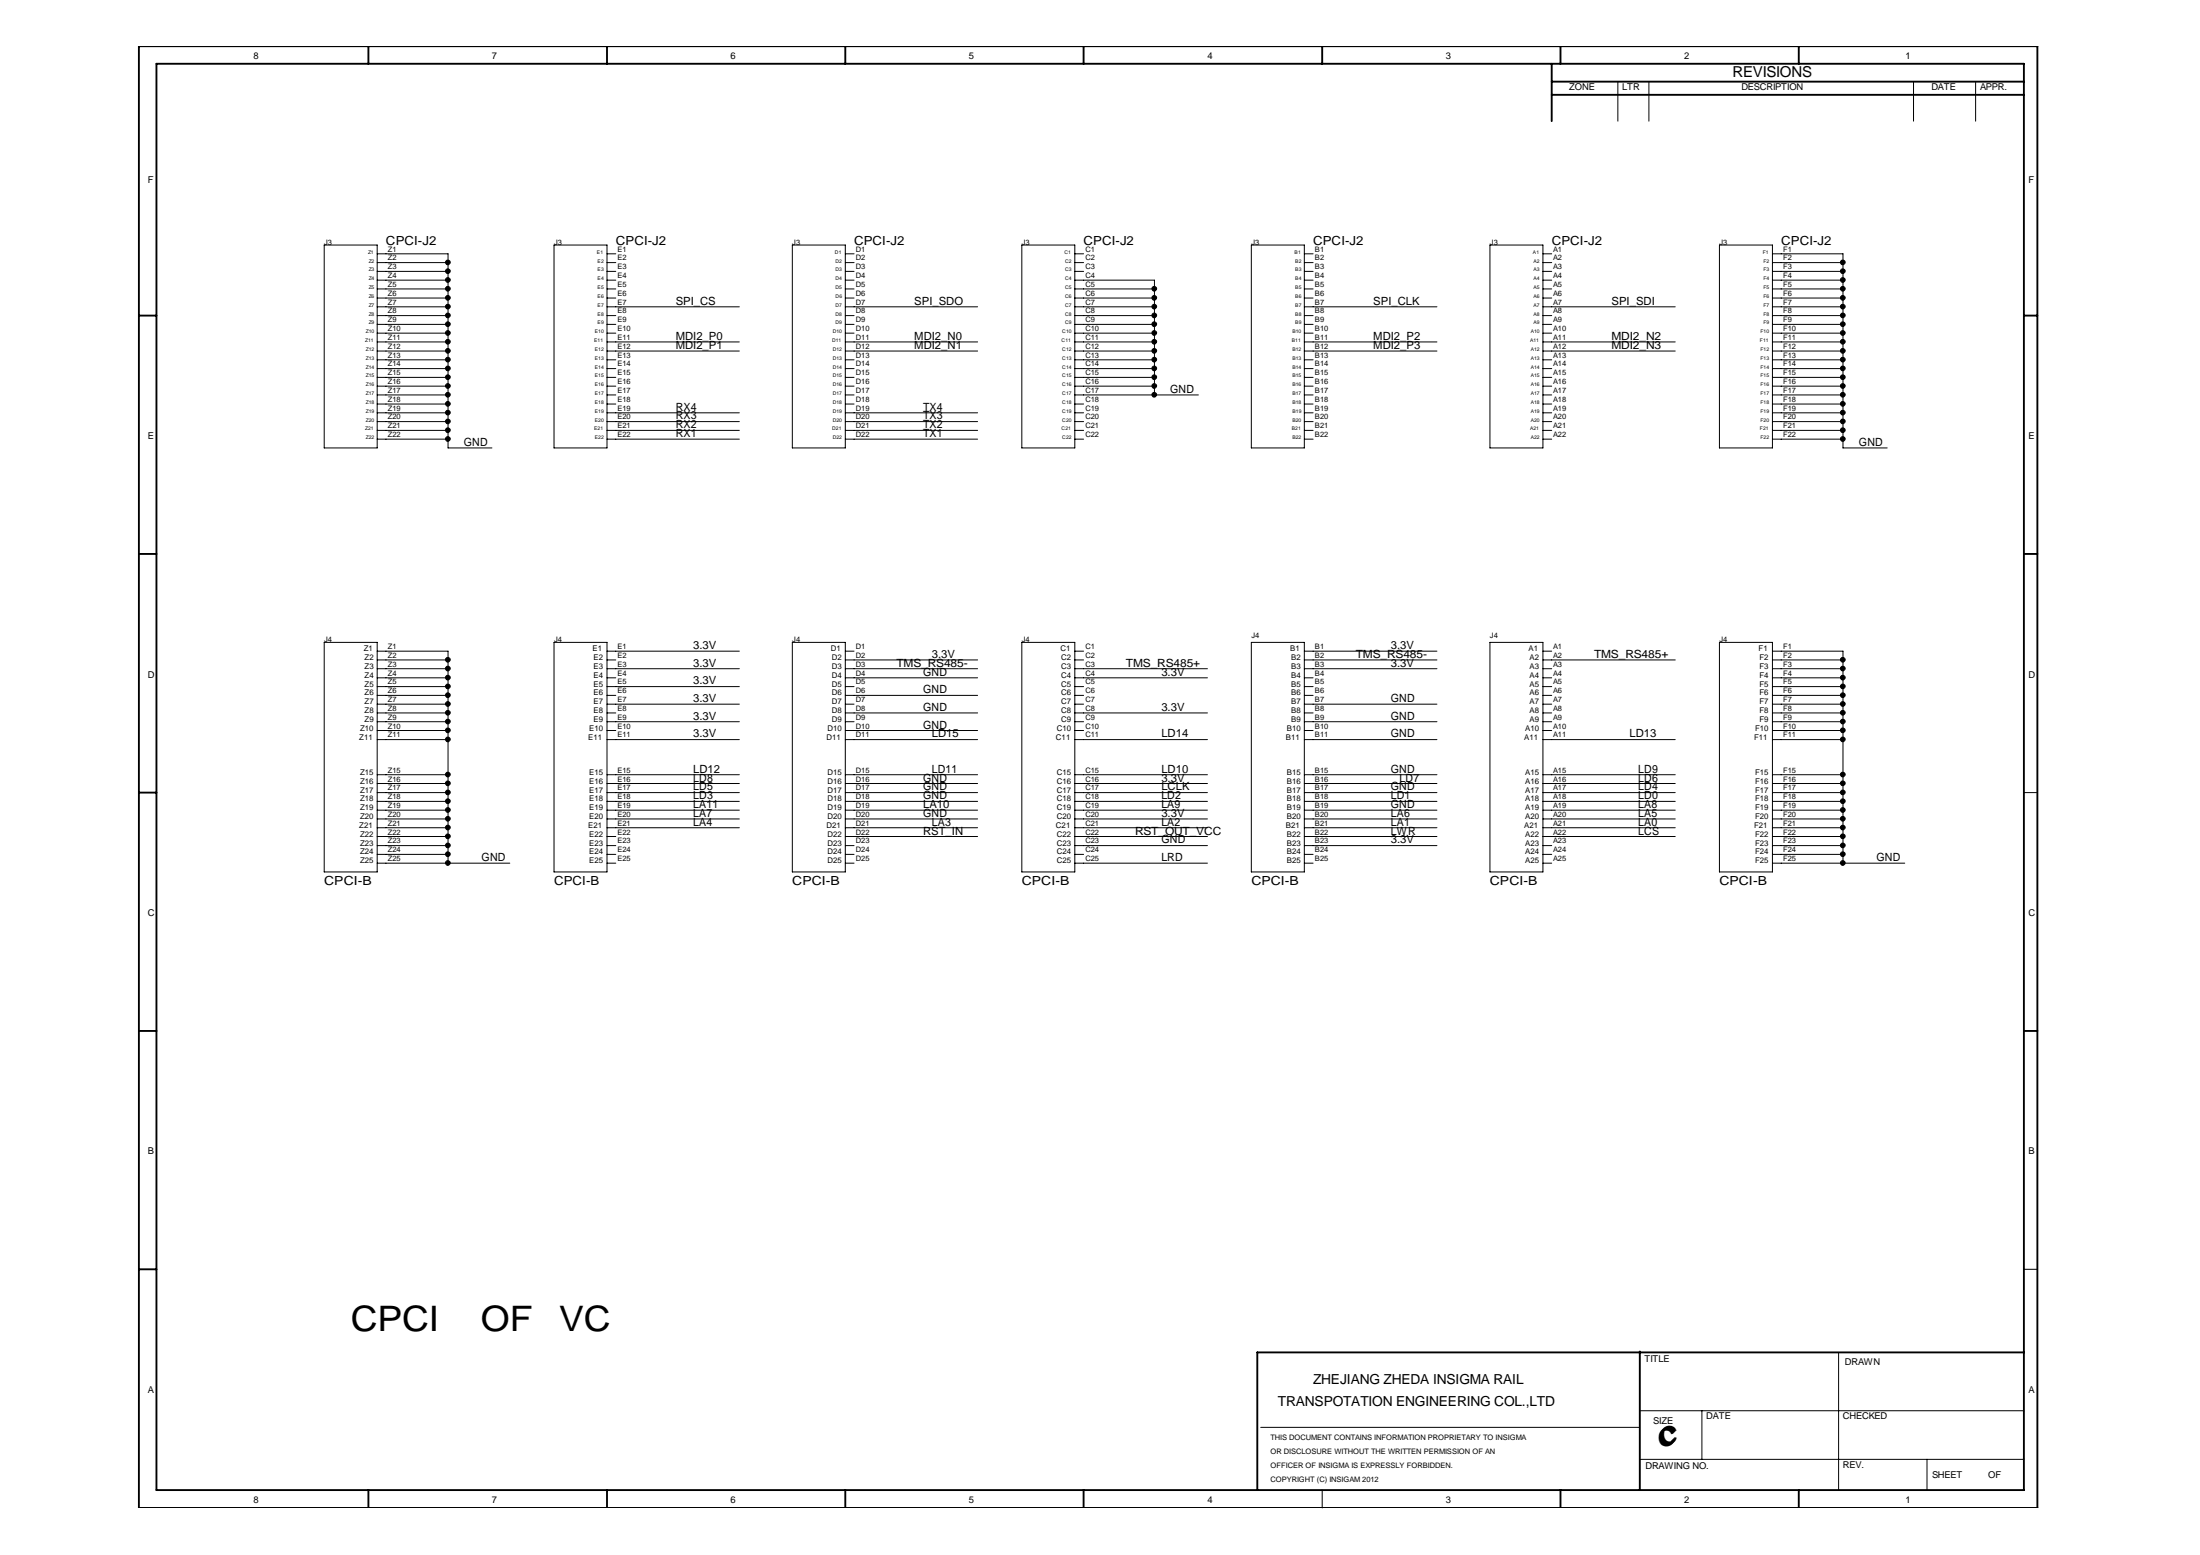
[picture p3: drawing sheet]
<svg xmlns="http://www.w3.org/2000/svg" width="297mm" height="210mm" viewBox="0 0 297 210" stroke-linecap="round" stroke-linejoin="round" font-family="sans-serif">
<g fill="none" stroke="#000" stroke-width=".25">
<path d="M18.8 6.2h256.3v197.4h-256.3zM21.1 8.6h252.2v192.5h-252.2zM49.7 6.2v2.4M82 6.2v2.4M114.1 6.2v2.4M146.3 6.2v2.4M178.5 6.2v2.4M209.5 11h63.8M209.5 8.6v7.8M209.5 12.8h63.8M210.7 6.2v2.4M242.9 6.2v2.4"/>
<path d="M18.8 42.6h2.3M273.3 42.6h1.8M18.8 74.8h2.3M273.3 74.8h1.8M18.8 107h2.3M18.8 139.2h2.3M273.3 139.2h1.8M18.8 171.3h2.3M221.4 182.4v18.7M273.3 182.6h-103.5v18.5M49.7 201.1v2.5M82 201.1v2.5"/>
<path d="M114.1 201.1v2.5M146.3 201.1v2.5M210.7 201.1v2.5M242.9 201.1v2.5"/>
</g>
<g fill="none" stroke="#000" stroke-width=".14">
<path d="M218.4 11v5.4M222.6 11v5.4M258.4 11v5.4M266.7 11v5.4M43.8 33.1h7.1v27.4h-7.1zM50.9 34.3h9.6v26.2h5.9M50.9 39h9.6M50.9 36.6h9.6M50.9 37.8h9.6M50.9 35.4h9.6M74.8 33.1h7.2v27.4h-7.2zM82 39h1.1"/>
<path d="M82 36.6h1.1M82 37.8h1.1M82 35.4h1.1M82 34.3h1.1M107 33.1h7.1v27.4h-7.1zM114.1 39h1.2M114.1 36.6h1.2M114.1 37.8h1.2M114.1 35.4h1.2M114.1 34.3h1.2M138 33.1h7.1v27.4h-7.1zM145.1 39h10.8"/>
<path d="M145.1 36.6h1.2M145.1 37.8h10.8v15.5M145.1 35.4h1.2M145.1 34.3h1.2M169 33.1h7.1v27.4h-7.1zM176.1 39h1.2M176.1 36.6h1.2M176.1 37.8h1.2M176.1 35.4h1.2M176.1 34.3h1.2M201.2 33.1h7.1v27.4h-7.1zM208.3 39h1.2"/>
<path d="M208.3 36.6h1.2M208.3 37.8h1.2M208.3 35.4h1.2M208.3 34.3h1.2M232.2 33.1h7.1v27.4h-7.1zM239.3 34.3h9.5v26.2h6M239.3 39h9.5M239.3 36.6h9.5M239.3 37.8h9.5M239.3 35.4h9.5M50.9 58.1h9.6M50.9 59.3h9.6"/>
<path d="M50.9 55.7h9.6M50.9 56.9h9.6M50.9 53.3h9.6M50.9 54.5h9.6M50.9 52.1h9.6M50.9 50.9h9.6M50.9 49.8h9.6M50.9 48.6h9.6M50.9 46.2h9.6M50.9 47.4h9.6M50.9 43.8h9.6M50.9 42.6h9.6"/>
<path d="M50.9 45h9.6M50.9 40.2h9.6M50.9 41.4h9.6M82 58.1h17.8M82 59.3h17.8M82 55.7h17.8M82 56.9h17.8M82 53.3h1.1M82 54.5h1.1M82 52.1h1.1M82 50.9h1.1M82 49.8h1.1"/>
<path d="M82 48.6h1.1M82 46.2h17.8M82 47.4h17.8M82 43.8h1.1M82 42.6h1.1M82 45h1.1M82 40.2h1.1M82 41.4h17.8M114.1 58.1h17.9M114.1 59.3h17.9M114.1 55.7h17.9M114.1 56.9h17.9"/>
<path d="M114.1 53.3h1.2M114.1 54.5h1.2M114.1 52.1h1.2M114.1 50.9h1.2M114.1 49.8h1.2M114.1 48.6h1.2M114.1 46.2h17.9M114.1 47.4h17.9M114.1 43.8h1.2M114.1 42.6h1.2M114.1 45h1.2M114.1 40.2h1.2"/>
<path d="M114.1 41.4h17.9M145.1 58.1h1.2M145.1 59.3h1.2M145.1 55.7h1.2M145.1 56.9h1.2M145.1 53.3h16.7M145.1 54.5h1.2M145.1 52.1h10.8M145.1 50.9h10.8M145.1 49.8h10.8M145.1 48.6h10.8M145.1 46.2h10.8"/>
<path d="M145.1 47.4h10.8M145.1 43.8h10.8M145.1 42.6h10.8M145.1 45h10.8M145.1 40.2h10.8M145.1 41.4h10.8M176.1 58.1h1.2M176.1 59.3h1.2M176.1 55.7h1.2M176.1 56.9h1.2M176.1 53.3h1.2M176.1 54.5h1.2"/>
<path d="M176.1 52.1h1.2M176.1 50.9h1.2M176.1 49.8h1.2M176.1 48.6h1.2M176.1 46.2h17.9M176.1 47.4h17.9M176.1 43.8h1.2M176.1 42.6h1.2M176.1 45h1.2M176.1 40.2h1.2M176.1 41.4h17.9M208.3 58.1h1.2"/>
<path d="M208.3 59.3h1.2M208.3 55.7h1.2M208.3 56.9h1.2M208.3 53.3h1.2M208.3 54.5h1.2M208.3 52.1h1.2M208.3 50.9h1.2M208.3 49.8h1.2M208.3 48.6h1.2M208.3 46.2h17.9M208.3 47.4h17.9M208.3 43.8h1.2"/>
<path d="M208.3 42.6h1.2M208.3 45h1.2M208.3 40.2h1.2M208.3 41.4h17.9M239.3 58.1h9.5M239.3 59.3h9.5M239.3 55.7h9.5M239.3 56.9h9.5M239.3 53.3h9.5M239.3 54.5h9.5M239.3 52.1h9.5M239.3 50.9h9.5"/>
<path d="M239.3 49.8h9.5M239.3 48.6h9.5M239.3 46.2h9.5M239.3 47.4h9.5M239.3 43.8h9.5M239.3 42.6h9.5M239.3 45h9.5M239.3 40.2h9.5M239.3 41.4h9.5M43.8 86.7h7.1v31h-7.1zM50.9 99.8h9.6M50.9 98.6h9.6"/>
<path d="M50.9 97.4h9.6M50.9 96.2h9.6M50.9 95.1h9.6M50.9 93.9h9.6M50.9 92.7h9.6M50.9 91.5h9.6M50.9 90.3h9.6M50.9 89.1h9.6M50.9 87.9h9.6v28.6M74.8 86.7h7.2v31h-7.2zM82 99.8h17.8M82 98.6h1.1"/>
<path d="M82 97.4h17.8M82 96.2h1.1M82 95.1h17.8M82 93.9h1.1M82 92.7h17.8M82 91.5h1.1M82 90.3h17.8M82 89.1h1.1M82 87.9h17.8M107 86.7h7.1v31h-7.1zM114.1 99.8h17.9M114.1 98.6h17.9"/>
<path d="M114.1 97.4h1.2M114.1 96.2h17.9M114.1 95.1h1.2M114.1 93.9h17.9M114.1 92.7h1.2M114.1 91.5h17.9M114.1 90.3h17.9M114.1 89.1h17.9M114.1 87.9h1.2M138 86.7h7.1v31h-7.1zM145.1 99.8h17.9M145.1 98.6h1.2"/>
<path d="M145.1 97.4h1.2M145.1 96.2h17.9M145.1 95.1h1.2M145.1 93.9h1.2M145.1 92.7h1.2M145.1 91.5h17.9M145.1 90.3h17.9M145.1 89.1h1.2M145.1 87.9h1.2M169 86.7h7.1v31h-7.1zM176.1 99.8h17.9M176.1 98.6h1.2"/>
<path d="M176.1 97.4h17.9M176.1 96.2h1.2M176.1 95.1h17.9M176.1 93.9h1.2M176.1 92.7h1.2M176.1 91.5h1.2M176.1 90.3h17.9M176.1 89.1h17.9M176.1 87.9h17.9M201.2 86.7h7.1v31h-7.1zM208.3 99.8h17.9M208.3 98.6h1.2"/>
<path d="M208.3 97.4h1.2M208.3 96.2h1.2M208.3 95.1h1.2M208.3 93.9h1.2M208.3 92.7h1.2M208.3 91.5h1.2M208.3 90.3h1.2M208.3 89.1h17.9M208.3 87.9h1.2M232.2 86.7h7.1v31h-7.1zM239.3 99.8h9.5M239.3 98.6h9.5"/>
<path d="M239.3 97.4h9.5M239.3 96.2h9.5M239.3 95.1h9.5M239.3 93.9h9.5M239.3 92.7h9.5M239.3 91.5h9.5M239.3 90.3h9.5M239.3 89.1h9.5M239.3 87.9h9.5v28.6M50.9 116.5h17.9M50.9 115.3h9.6M50.9 114.1h9.6"/>
<path d="M50.9 112.9h9.6M50.9 110.5h9.6M50.9 111.7h9.6M50.9 109.4h9.6M50.9 108.2h9.6M50.9 107h9.6M50.9 105.8h9.6M50.9 104.6h9.6M82 116.5h1.1M82 115.3h1.1M82 114.1h1.1M82 112.9h1.1"/>
<path d="M82 110.5h17.8M82 111.7h17.8M82 109.4h17.8M82 108.2h17.8M82 107h17.8M82 105.8h17.8M82 104.6h17.8M114.1 116.5h1.2M114.1 115.3h1.2M114.1 114.1h1.2M114.1 112.9h17.9M114.1 110.5h17.9"/>
<path d="M114.1 111.7h17.9M114.1 109.4h17.9M114.1 108.2h17.9M114.1 107h17.9M114.1 105.8h17.9M114.1 104.6h17.9M145.1 116.5h17.9M145.1 115.3h1.2M145.1 114.1h17.9M145.1 112.9h17.9M145.1 110.5h17.9M145.1 111.7h17.9"/>
<path d="M145.1 109.4h17.9M145.1 108.2h17.9M145.1 107h17.9M145.1 105.8h17.9M145.1 104.6h17.9M176.1 116.5h1.2M176.1 115.3h1.2M176.1 114.1h17.9M176.1 112.9h17.9M176.1 110.5h17.9M176.1 111.7h17.9M176.1 109.4h17.9"/>
<path d="M176.1 108.2h17.9M176.1 107h17.9M176.1 105.8h17.9M176.1 104.6h17.9M208.3 116.5h1.2M208.3 115.3h1.2M208.3 114.1h1.2M208.3 112.9h17.9M208.3 110.5h17.9M208.3 111.7h17.9M208.3 109.4h17.9M208.3 108.2h17.9"/>
<path d="M208.3 107h17.9M208.3 105.8h17.9M208.3 104.6h17.9M239.3 116.5h17.9M239.3 115.3h9.5M239.3 114.1h9.5M239.3 112.9h9.5M239.3 110.5h9.5M239.3 111.7h9.5M239.3 109.4h9.5M239.3 108.2h9.5M239.3 107h9.5"/>
<path d="M239.3 105.8h9.5M239.3 104.6h9.5M273.3 107h1.8M273.3 171.3h1.8M170.2 192.7h51.2M221.4 197h51.9M221.4 190.4h51.9M229.8 190.4v6.6M248.2 182.7v18.4M260.2 197v4.1M178.5 201.1v2.5"/>
</g>
<g fill="#000" stroke="#000" stroke-width=".14">
<circle cx="60.5" cy="37.8" r=".32"/>
<circle cx="60.5" cy="35.4" r=".32"/>
<circle cx="60.5" cy="36.6" r=".32"/>
<circle cx="60.5" cy="39" r=".32"/>
<circle cx="155.8" cy="39" r=".32"/>
<circle cx="248.8" cy="35.4" r=".32"/>
<circle cx="248.8" cy="37.8" r=".32"/>
<circle cx="248.8" cy="39" r=".32"/>
<circle cx="248.8" cy="36.6" r=".32"/>
<circle cx="60.5" cy="59.3" r=".32"/>
<circle cx="60.5" cy="49.7" r=".32"/>
<circle cx="60.5" cy="42.6" r=".32"/>
<circle cx="60.5" cy="56.9" r=".32"/>
<circle cx="60.5" cy="52.1" r=".32"/>
<circle cx="60.5" cy="40.2" r=".32"/>
<circle cx="60.5" cy="47.4" r=".32"/>
<circle cx="60.5" cy="44.9" r=".32"/>
<circle cx="60.5" cy="55.7" r=".32"/>
<circle cx="60.5" cy="50.9" r=".32"/>
<circle cx="60.5" cy="43.8" r=".32"/>
<circle cx="60.5" cy="46.1" r=".32"/>
<circle cx="60.5" cy="53.3" r=".32"/>
<circle cx="60.5" cy="58.1" r=".32"/>
<circle cx="60.5" cy="48.5" r=".32"/>
<circle cx="60.5" cy="41.4" r=".32"/>
<circle cx="60.5" cy="54.5" r=".32"/>
<circle cx="155.8" cy="52.1" r=".32"/>
<circle cx="155.8" cy="49.7" r=".32"/>
<circle cx="155.8" cy="40.2" r=".32"/>
<circle cx="155.8" cy="47.4" r=".32"/>
<circle cx="155.8" cy="42.6" r=".32"/>
<circle cx="155.8" cy="44.9" r=".32"/>
<circle cx="155.8" cy="46.1" r=".32"/>
<circle cx="155.8" cy="53.3" r=".32"/>
<circle cx="155.8" cy="50.9" r=".32"/>
<circle cx="155.8" cy="43.8" r=".32"/>
<circle cx="155.8" cy="41.4" r=".32"/>
<circle cx="155.8" cy="48.5" r=".32"/>
<circle cx="248.8" cy="49.7" r=".32"/>
<circle cx="248.8" cy="52.1" r=".32"/>
<circle cx="248.8" cy="59.3" r=".32"/>
<circle cx="248.8" cy="56.9" r=".32"/>
<circle cx="248.8" cy="47.4" r=".32"/>
<circle cx="248.8" cy="42.6" r=".32"/>
<circle cx="248.8" cy="40.2" r=".32"/>
<circle cx="248.8" cy="44.9" r=".32"/>
<circle cx="248.8" cy="41.4" r=".32"/>
<circle cx="248.8" cy="50.9" r=".32"/>
<circle cx="248.8" cy="43.8" r=".32"/>
<circle cx="248.8" cy="53.3" r=".32"/>
<circle cx="248.8" cy="48.5" r=".32"/>
<circle cx="248.8" cy="58.1" r=".32"/>
<circle cx="248.8" cy="55.7" r=".32"/>
<circle cx="248.8" cy="46.1" r=".32"/>
<circle cx="248.8" cy="54.5" r=".32"/>
<circle cx="60.5" cy="96.2" r=".32"/>
<circle cx="60.5" cy="91.5" r=".32"/>
<circle cx="60.5" cy="93.8" r=".32"/>
<circle cx="60.5" cy="97.4" r=".32"/>
<circle cx="60.5" cy="92.7" r=".32"/>
<circle cx="60.5" cy="99.8" r=".32"/>
<circle cx="60.5" cy="90.2" r=".32"/>
<circle cx="60.5" cy="95" r=".32"/>
<circle cx="60.5" cy="89.1" r=".32"/>
<circle cx="60.5" cy="98.6" r=".32"/>
<circle cx="248.8" cy="93.8" r=".32"/>
<circle cx="248.8" cy="91.5" r=".32"/>
<circle cx="248.8" cy="96.2" r=".32"/>
<circle cx="248.8" cy="92.7" r=".32"/>
<circle cx="248.8" cy="99.8" r=".32"/>
<circle cx="248.8" cy="95" r=".32"/>
<circle cx="248.8" cy="97.4" r=".32"/>
<circle cx="248.8" cy="90.2" r=".32"/>
<circle cx="248.8" cy="98.6" r=".32"/>
<circle cx="248.8" cy="89.1" r=".32"/>
<circle cx="60.5" cy="112.9" r=".32"/>
<circle cx="60.5" cy="105.7" r=".32"/>
<circle cx="60.5" cy="110.5" r=".32"/>
<circle cx="60.5" cy="108.1" r=".32"/>
<circle cx="60.5" cy="115.3" r=".32"/>
<circle cx="60.5" cy="114.1" r=".32"/>
<circle cx="60.5" cy="116.5" r=".32"/>
<circle cx="60.5" cy="107" r=".32"/>
<circle cx="60.5" cy="111.7" r=".32"/>
<circle cx="60.5" cy="109.3" r=".32"/>
<circle cx="60.5" cy="104.6" r=".32"/>
<circle cx="248.8" cy="105.7" r=".32"/>
<circle cx="248.8" cy="112.9" r=".32"/>
<circle cx="248.8" cy="115.3" r=".32"/>
<circle cx="248.8" cy="108.1" r=".32"/>
<circle cx="248.8" cy="110.5" r=".32"/>
<circle cx="248.8" cy="107" r=".32"/>
<circle cx="248.8" cy="116.5" r=".32"/>
<circle cx="248.8" cy="114.1" r=".32"/>
<circle cx="248.8" cy="109.3" r=".32"/>
<circle cx="248.8" cy="111.7" r=".32"/>
<circle cx="248.8" cy="104.6" r=".32"/>
</g>
<g font-size="4.7">
<text x="47.4" y="179.6">CPCI</text>
<text x="64.9" y="179.6">OF</text>
<text x="75.5" y="179.6">VC</text>
</g>
<text font-size="3.2" x="223.9" y="195.2">C</text>
<text font-size="2" x="233.9" y="10.4">REVISIONS</text>
<g font-size="1.9">
<text x="172.6" y="189.8">TRANSPOTATION ENGINEERING COL.,LTD</text>
<text x="177.3" y="186.8">ZHEJIANG ZHEDA INSIGMA RAIL</text>
</g>
<g font-size="1.7">
<text x="52.1" y="33">CPCI-J2</text>
<text x="83.1" y="33">CPCI-J2</text>
<text x="115.3" y="33">CPCI-J2</text>
<text x="146.3" y="33">CPCI-J2</text>
<text x="177.3" y="33">CPCI-J2</text>
<text x="209.5" y="33">CPCI-J2</text>
<text x="240.5" y="33">CPCI-J2</text>
<text x="43.8" y="119.4">CPCI-B</text>
<text x="74.8" y="119.4">CPCI-B</text>
<text x="107" y="119.4">CPCI-B</text>
<text x="138" y="119.4">CPCI-B</text>
<text x="169" y="119.4">CPCI-B</text>
<text x="201.2" y="119.4">CPCI-B</text>
<text x="232.2" y="119.4">CPCI-B</text>
</g>
<g font-size="1.5">
<text x="91.2" y="41.1">SPI_CS</text>
<text x="123.4" y="41.1">SPI_SDO</text>
<text x="185.4" y="41.1">SPI_CLK</text>
<text x="217.6" y="41.1">SPI_SDI</text>
<text x="91.2" y="47.1">MDI2_P1</text>
<text x="91.2" y="45.9">MDI2_P0</text>
<text x="123.4" y="45.9">MDI2_N0</text>
<text x="123.4" y="47.1">MDI2_N1</text>
<text x="185.4" y="47.1">MDI2_P3</text>
<text x="185.4" y="45.9">MDI2_P2</text>
<text x="217.6" y="45.9">MDI2_N2</text>
<text x="217.6" y="47.1">MDI2_N3</text>
<text x="158" y="53.1">GND</text>
<text x="91.2" y="59">RX1</text>
<text x="91.2" y="55.4">RX4</text>
<text x="91.2" y="57.8">RX2</text>
<text x="91.2" y="56.6">RX3</text>
<text x="124.6" y="55.4">TX4</text>
<text x="124.6" y="56.6">TX3</text>
<text x="124.6" y="57.8">TX2</text>
<text x="124.6" y="59">TX1</text>
<text x="62.6" y="60.2">GND</text>
<text x="251" y="60.2">GND</text>
<text x="93.6" y="87.6">3.3V</text>
<text x="125.8" y="88.8">3.3V</text>
<text x="183" y="88.8">TMS_RS485-</text>
<text x="187.8" y="87.6">3.3V</text>
<text x="215.2" y="88.8">TMS_RS485+</text>
<text x="93.6" y="94.8">3.3V</text>
<text x="93.6" y="92.4">3.3V</text>
<text x="93.6" y="90">3.3V</text>
<text x="121" y="90">TMS_RS485-</text>
<text x="124.6" y="91.2">GND</text>
<text x="124.6" y="93.6">GND</text>
<text x="124.6" y="96">GND</text>
<text x="152" y="90">TMS_RS485+</text>
<text x="156.8" y="96">3.3V</text>
<text x="156.8" y="91.2">3.3V</text>
<text x="187.8" y="94.8">GND</text>
<text x="187.8" y="90">3.3V</text>
<text x="93.6" y="97.2">3.3V</text>
<text x="93.6" y="99.5">3.3V</text>
<text x="124.6" y="98.4">GND</text>
<text x="125.8" y="99.5">LD15</text>
<text x="156.8" y="99.5">LD14</text>
<text x="187.8" y="97.2">GND</text>
<text x="187.8" y="99.5">GND</text>
<text x="220" y="99.5">LD13</text>
<text x="93.6" y="104.3">LD12</text>
<text x="93.6" y="107.9">LD3</text>
<text x="93.6" y="106.7">LD5</text>
<text x="93.6" y="105.5">LD8</text>
<text x="124.6" y="105.5">GND</text>
<text x="124.6" y="106.7">GND</text>
<text x="124.6" y="107.9">GND</text>
<text x="125.8" y="104.3">LD11</text>
<text x="156.8" y="107.9">LD2</text>
<text x="156.8" y="106.7">LCLK</text>
<text x="156.8" y="105.5">3.3V</text>
<text x="156.8" y="104.3">LD10</text>
<text x="187.8" y="104.3">GND</text>
<text x="187.8" y="107.9">LD1</text>
<text x="187.8" y="106.7">GND</text>
<text x="189" y="105.5">LD7</text>
<text x="221.2" y="104.3">LD9</text>
<text x="221.2" y="105.5">LD6</text>
<text x="221.2" y="107.9">LD0</text>
<text x="221.2" y="106.7">LD4</text>
<text x="93.6" y="110.3">LA7</text>
<text x="93.6" y="109.1">LA11</text>
<text x="93.6" y="111.5">LA4</text>
<text x="124.6" y="112.7">RST_IN</text>
<text x="124.6" y="109.1">LA10</text>
<text x="124.6" y="110.3">GND</text>
<text x="125.8" y="111.5">LA3</text>
<text x="153.2" y="112.7">RST_OUT_VCC</text>
<text x="156.8" y="113.8">GND</text>
<text x="156.8" y="111.5">LA2</text>
<text x="156.8" y="110.3">3.3V</text>
<text x="156.8" y="109.1">LA9</text>
<text x="187.8" y="109.1">GND</text>
<text x="187.8" y="111.5">LA1</text>
<text x="187.8" y="110.3">LA6</text>
<text x="187.8" y="112.7">LWR</text>
<text x="187.8" y="113.8">3.3V</text>
<text x="221.2" y="109.1">LA8</text>
<text x="221.2" y="111.5">LA0</text>
<text x="221.2" y="110.3">LA5</text>
<text x="221.2" y="112.7">LCS</text>
<text x="65" y="116.2">GND</text>
<text x="156.8" y="116.2">LRD</text>
<text x="253.4" y="116.2">GND</text>
</g>
<g font-size="1.3">
<text x="34.2" y="8">8</text>
<text x="66.4" y="8">7</text>
<text x="98.6" y="8">6</text>
<text x="130.8" y="8">5</text>
<text x="163" y="8">4</text>
<text x="195.2" y="8">3</text>
<text x="227.4" y="8">2</text>
<text x="257.3" y="8">1</text>
<text x="211.9" y="12.2">ZONE</text>
<text x="219" y="12.2">LTR</text>
<text x="235.1" y="12.2">DESCRIPTION</text>
<text x="260.8" y="12.2">DATE</text>
<text x="267.3" y="12.2">APPR.</text>
<text x="19.9" y="24.7">F</text>
<text x="273.9" y="24.7">F</text>
<text x="19.9" y="59.2">E</text>
<text x="273.9" y="59.2">E</text>
<text x="19.9" y="91.5">D</text>
<text x="273.9" y="91.5">D</text>
<text x="19.9" y="123.6">C</text>
<text x="273.9" y="123.6">C</text>
<text x="19.9" y="155.8">B</text>
<text x="273.9" y="155.8">B</text>
<text x="222" y="183.8">TITLE</text>
<text x="249.1" y="184.3">DRAWN</text>
<text x="19.9" y="188">A</text>
<text x="230.4" y="191.6">DATE</text>
<text x="248.8" y="191.6">CHECKED</text>
<text x="273.9" y="188">A</text>
<text x="223.2" y="192.2">SIZE</text>
<text x="34.2" y="202.9">8</text>
<text x="66.4" y="202.9">7</text>
<text x="98.6" y="202.9">6</text>
<text x="130.8" y="202.9">5</text>
<text x="163" y="202.9">4</text>
<text x="195.2" y="202.9">3</text>
<text x="222.2" y="198.3">DRAWING NO.</text>
<text x="227.4" y="202.9">2</text>
<text x="248.8" y="198.1">REV.</text>
<text x="257.3" y="202.9">1</text>
<text x="260.9" y="199.5">SHEET</text>
<text x="268.4" y="199.6">OF</text>
</g>
<g font-size="1.1">
<text x="49.1" y="87.9">Z1</text>
<text x="49.2" y="89.1">Z2</text>
<text x="80" y="87.9">E1</text>
<text x="80.1" y="89.1">E2</text>
<text x="112.2" y="87.9">D1</text>
<text x="112.3" y="89.1">D2</text>
<text x="143.2" y="87.9">C1</text>
<text x="143.3" y="89.1">C2</text>
<text x="174.2" y="87.9">B1</text>
<text x="174.3" y="89.1">B2</text>
<text x="206.4" y="87.9">A1</text>
<text x="206.5" y="89.1">A2</text>
<text x="237.4" y="87.9">F1</text>
<text x="237.6" y="89.1">F2</text>
<text x="49.2" y="93.9">Z6</text>
<text x="49.2" y="95.1">Z7</text>
<text x="49.2" y="92.7">Z5</text>
<text x="49.2" y="91.5">Z4</text>
<text x="49.2" y="90.3">Z3</text>
<text x="80.1" y="90.3">E3</text>
<text x="80.1" y="91.5">E4</text>
<text x="80.1" y="95.1">E7</text>
<text x="80.1" y="93.9">E6</text>
<text x="80.1" y="92.7">E5</text>
<text x="112.3" y="92.7">D5</text>
<text x="112.3" y="93.9">D6</text>
<text x="112.3" y="95.1">D7</text>
<text x="112.3" y="91.5">D4</text>
<text x="112.3" y="90.3">D3</text>
<text x="143.3" y="95.1">C7</text>
<text x="143.3" y="93.9">C6</text>
<text x="143.3" y="92.7">C5</text>
<text x="143.3" y="91.5">C4</text>
<text x="143.3" y="90.3">C3</text>
<text x="174.3" y="95.1">B7</text>
<text x="174.3" y="93.9">B6</text>
<text x="174.3" y="92.7">B5</text>
<text x="174.3" y="91.5">B4</text>
<text x="174.3" y="90.3">B3</text>
<text x="206.5" y="95.1">A7</text>
<text x="206.5" y="93.9">A6</text>
<text x="206.5" y="92.7">A5</text>
<text x="206.5" y="91.5">A4</text>
<text x="206.5" y="90.3">A3</text>
<text x="237.6" y="95.1">F7</text>
<text x="237.6" y="93.9">F6</text>
<text x="237.6" y="92.7">F5</text>
<text x="237.6" y="91.5">F4</text>
<text x="237.6" y="90.3">F3</text>
<text x="48.5" y="99.8">Z11</text>
<text x="48.6" y="98.6">Z10</text>
<text x="49.2" y="97.4">Z9</text>
<text x="49.2" y="96.2">Z8</text>
<text x="79.4" y="99.8">E11</text>
<text x="79.5" y="98.6">E10</text>
<text x="80.1" y="97.4">E9</text>
<text x="80.1" y="96.2">E8</text>
<text x="111.6" y="99.8">D11</text>
<text x="111.7" y="98.6">D10</text>
<text x="112.3" y="97.4">D9</text>
<text x="112.3" y="96.2">D8</text>
<text x="142.6" y="99.8">C11</text>
<text x="142.7" y="98.6">C10</text>
<text x="143.3" y="97.4">C9</text>
<text x="143.3" y="96.2">C8</text>
<text x="173.6" y="99.8">B11</text>
<text x="173.7" y="98.6">B10</text>
<text x="174.3" y="97.4">B9</text>
<text x="174.3" y="96.2">B8</text>
<text x="205.8" y="99.8">A11</text>
<text x="205.9" y="98.6">A10</text>
<text x="206.5" y="97.4">A9</text>
<text x="206.5" y="96.2">A8</text>
<text x="236.9" y="99.8">F11</text>
<text x="237" y="98.6">F10</text>
<text x="237.6" y="97.4">F9</text>
<text x="237.6" y="96.2">F8</text>
<text x="48.6" y="104.6">Z15</text>
<text x="48.6" y="107">Z17</text>
<text x="48.6" y="105.8">Z16</text>
<text x="79.5" y="104.6">E15</text>
<text x="79.5" y="105.8">E16</text>
<text x="79.5" y="107">E17</text>
<text x="111.7" y="107">D17</text>
<text x="111.7" y="105.8">D16</text>
<text x="111.7" y="104.6">D15</text>
<text x="142.7" y="104.6">C15</text>
<text x="142.7" y="105.8">C16</text>
<text x="142.7" y="107">C17</text>
<text x="173.7" y="105.8">B16</text>
<text x="173.7" y="104.6">B15</text>
<text x="173.7" y="107">B17</text>
<text x="205.9" y="107">A17</text>
<text x="205.9" y="105.8">A16</text>
<text x="205.9" y="104.6">A15</text>
<text x="237" y="107">F17</text>
<text x="237" y="105.8">F16</text>
<text x="237" y="104.6">F15</text>
<text x="48.5" y="111.7">Z21</text>
<text x="48.6" y="112.9">Z22</text>
<text x="48.6" y="110.5">Z20</text>
<text x="48.6" y="109.4">Z19</text>
<text x="48.6" y="108.2">Z18</text>
<text x="79.4" y="111.7">E21</text>
<text x="79.5" y="108.2">E18</text>
<text x="79.5" y="109.4">E19</text>
<text x="79.5" y="110.5">E20</text>
<text x="79.5" y="112.9">E22</text>
<text x="111.6" y="111.7">D21</text>
<text x="111.7" y="112.9">D22</text>
<text x="111.7" y="110.5">D20</text>
<text x="111.7" y="109.4">D19</text>
<text x="111.7" y="108.2">D18</text>
<text x="142.6" y="111.7">C21</text>
<text x="142.7" y="112.9">C22</text>
<text x="142.7" y="110.5">C20</text>
<text x="142.7" y="109.4">C19</text>
<text x="142.7" y="108.2">C18</text>
<text x="173.6" y="111.7">B21</text>
<text x="173.7" y="112.9">B22</text>
<text x="173.7" y="110.5">B20</text>
<text x="173.7" y="109.4">B19</text>
<text x="173.7" y="108.2">B18</text>
<text x="205.8" y="111.7">A21</text>
<text x="205.9" y="112.9">A22</text>
<text x="205.9" y="110.5">A20</text>
<text x="205.9" y="109.4">A19</text>
<text x="205.9" y="108.2">A18</text>
<text x="236.9" y="111.7">F21</text>
<text x="237" y="112.9">F22</text>
<text x="237" y="110.5">F20</text>
<text x="237" y="109.4">F19</text>
<text x="237" y="108.2">F18</text>
<text x="48.6" y="116.5">Z25</text>
<text x="48.6" y="115.3">Z24</text>
<text x="48.6" y="114.1">Z23</text>
<text x="79.5" y="116.5">E25</text>
<text x="79.5" y="115.3">E24</text>
<text x="79.5" y="114.1">E23</text>
<text x="111.7" y="116.5">D25</text>
<text x="111.7" y="115.3">D24</text>
<text x="111.7" y="114.1">D23</text>
<text x="142.7" y="116.5">C25</text>
<text x="142.7" y="115.3">C24</text>
<text x="142.7" y="114.1">C23</text>
<text x="173.7" y="116.5">B25</text>
<text x="173.7" y="115.3">B24</text>
<text x="173.7" y="114.1">B23</text>
<text x="205.9" y="116.5">A25</text>
<text x="205.9" y="115.3">A24</text>
<text x="205.9" y="114.1">A23</text>
<text x="237" y="116.5">F25</text>
<text x="237" y="115.3">F24</text>
<text x="237" y="114.1">F23</text>
</g>
<g font-size="1">
<text x="43.8" y="33">J3</text>
<text x="52.4" y="35.2">Z2</text>
<text x="52.4" y="34">Z1</text>
<text x="74.8" y="33">J3</text>
<text x="83.4" y="35.2">E2</text>
<text x="83.4" y="34">E1</text>
<text x="107" y="33">J3</text>
<text x="115.6" y="35.2">D2</text>
<text x="115.6" y="34">D1</text>
<text x="138" y="33">J3</text>
<text x="146.6" y="35.2">C2</text>
<text x="146.6" y="34">C1</text>
<text x="169" y="33">J3</text>
<text x="177.5" y="35.2">B2</text>
<text x="177.5" y="34">B1</text>
<text x="201.2" y="33">J3</text>
<text x="209.7" y="35.2">A2</text>
<text x="209.7" y="34">A1</text>
<text x="232.2" y="33">J3</text>
<text x="240.7" y="35.2">F2</text>
<text x="240.7" y="34">F1</text>
<text x="52.4" y="41.1">Z7</text>
<text x="52.4" y="39.9">Z6</text>
<text x="52.4" y="38.7">Z5</text>
<text x="52.4" y="37.6">Z4</text>
<text x="52.4" y="36.3">Z3</text>
<text x="83.4" y="41.1">E7</text>
<text x="83.4" y="39.9">E6</text>
<text x="83.4" y="38.7">E5</text>
<text x="83.4" y="37.6">E4</text>
<text x="83.4" y="36.3">E3</text>
<text x="115.6" y="41.1">D7</text>
<text x="115.6" y="39.9">D6</text>
<text x="115.6" y="38.7">D5</text>
<text x="115.6" y="37.6">D4</text>
<text x="115.6" y="36.3">D3</text>
<text x="146.6" y="41.1">C7</text>
<text x="146.6" y="39.9">C6</text>
<text x="146.6" y="38.7">C5</text>
<text x="146.6" y="37.6">C4</text>
<text x="146.6" y="36.3">C3</text>
<text x="177.5" y="41.1">B7</text>
<text x="177.5" y="39.9">B6</text>
<text x="177.5" y="38.7">B5</text>
<text x="177.5" y="37.6">B4</text>
<text x="177.5" y="36.3">B3</text>
<text x="209.7" y="41.1">A7</text>
<text x="209.7" y="39.9">A6</text>
<text x="209.7" y="38.7">A5</text>
<text x="209.7" y="37.6">A4</text>
<text x="209.7" y="36.3">A3</text>
<text x="240.7" y="41.1">F7</text>
<text x="240.7" y="39.9">F6</text>
<text x="240.7" y="38.7">F5</text>
<text x="240.7" y="37.6">F4</text>
<text x="240.7" y="36.3">F3</text>
<text x="52.4" y="43.5">Z9</text>
<text x="52.4" y="42.3">Z8</text>
<text x="52.4" y="47.1">Z12</text>
<text x="52.4" y="45.9">Z11</text>
<text x="52.4" y="44.7">Z10</text>
<text x="83.4" y="43.5">E9</text>
<text x="83.4" y="42.3">E8</text>
<text x="83.4" y="47.1">E12</text>
<text x="83.4" y="45.9">E11</text>
<text x="83.4" y="44.7">E10</text>
<text x="115.6" y="43.5">D9</text>
<text x="115.6" y="42.3">D8</text>
<text x="115.6" y="47.1">D12</text>
<text x="115.6" y="45.9">D11</text>
<text x="115.6" y="44.7">D10</text>
<text x="146.6" y="43.5">C9</text>
<text x="146.6" y="42.3">C8</text>
<text x="146.6" y="47.1">C12</text>
<text x="146.6" y="45.9">C11</text>
<text x="146.6" y="44.7">C10</text>
<text x="177.5" y="43.5">B9</text>
<text x="177.5" y="42.3">B8</text>
<text x="177.5" y="47.1">B12</text>
<text x="177.5" y="45.9">B11</text>
<text x="177.5" y="44.7">B10</text>
<text x="209.7" y="43.5">A9</text>
<text x="209.7" y="42.3">A8</text>
<text x="209.7" y="47.1">A12</text>
<text x="209.7" y="45.9">A11</text>
<text x="209.7" y="44.7">A10</text>
<text x="240.7" y="43.5">F9</text>
<text x="240.7" y="42.3">F8</text>
<text x="240.7" y="47.1">F12</text>
<text x="240.7" y="45.9">F11</text>
<text x="240.7" y="44.7">F10</text>
<text x="52.4" y="53.1">Z17</text>
<text x="52.4" y="51.9">Z16</text>
<text x="52.4" y="50.6">Z15</text>
<text x="52.4" y="49.5">Z14</text>
<text x="52.4" y="48.3">Z13</text>
<text x="83.4" y="50.6">E15</text>
<text x="83.4" y="49.5">E14</text>
<text x="83.4" y="48.3">E13</text>
<text x="83.4" y="51.9">E16</text>
<text x="83.4" y="53.1">E17</text>
<text x="115.6" y="53.1">D17</text>
<text x="115.6" y="51.9">D16</text>
<text x="115.6" y="50.6">D15</text>
<text x="115.6" y="49.5">D14</text>
<text x="115.6" y="48.3">D13</text>
<text x="146.6" y="53.1">C17</text>
<text x="146.6" y="51.9">C16</text>
<text x="146.6" y="50.6">C15</text>
<text x="146.6" y="49.5">C14</text>
<text x="146.6" y="48.3">C13</text>
<text x="177.5" y="53.1">B17</text>
<text x="177.5" y="51.9">B16</text>
<text x="177.5" y="50.6">B15</text>
<text x="177.5" y="49.5">B14</text>
<text x="177.5" y="48.3">B13</text>
<text x="209.7" y="53.1">A17</text>
<text x="209.7" y="51.9">A16</text>
<text x="209.7" y="50.6">A15</text>
<text x="209.7" y="49.5">A14</text>
<text x="209.7" y="48.3">A13</text>
<text x="240.7" y="53.1">F17</text>
<text x="240.7" y="51.9">F16</text>
<text x="240.7" y="50.6">F15</text>
<text x="240.7" y="49.5">F14</text>
<text x="240.7" y="48.3">F13</text>
<text x="52.4" y="59">Z22</text>
<text x="52.4" y="57.8">Z21</text>
<text x="52.4" y="56.6">Z20</text>
<text x="52.4" y="55.4">Z19</text>
<text x="52.4" y="54.2">Z18</text>
<text x="83.4" y="59">E22</text>
<text x="83.4" y="57.8">E21</text>
<text x="83.4" y="56.6">E20</text>
<text x="83.4" y="55.4">E19</text>
<text x="83.4" y="54.2">E18</text>
<text x="115.6" y="59">D22</text>
<text x="115.6" y="57.8">D21</text>
<text x="115.6" y="56.6">D20</text>
<text x="115.6" y="55.4">D19</text>
<text x="115.6" y="54.2">D18</text>
<text x="146.6" y="59">C22</text>
<text x="146.6" y="57.8">C21</text>
<text x="146.6" y="56.6">C20</text>
<text x="146.6" y="55.4">C19</text>
<text x="146.6" y="54.2">C18</text>
<text x="177.5" y="57.8">B21</text>
<text x="177.5" y="56.6">B20</text>
<text x="177.5" y="55.4">B19</text>
<text x="177.5" y="54.2">B18</text>
<text x="177.5" y="59">B22</text>
<text x="209.7" y="59">A22</text>
<text x="209.7" y="57.8">A21</text>
<text x="209.7" y="56.6">A20</text>
<text x="209.7" y="55.4">A19</text>
<text x="209.7" y="54.2">A18</text>
<text x="240.7" y="59">F22</text>
<text x="240.7" y="57.8">F21</text>
<text x="240.7" y="56.6">F20</text>
<text x="240.7" y="55.4">F19</text>
<text x="240.7" y="54.2">F18</text>
<text x="43.8" y="86.7">J4</text>
<text x="52.4" y="88.8">Z2</text>
<text x="52.4" y="87.6">Z1</text>
<text x="74.8" y="86.7">J4</text>
<text x="83.4" y="87.6">E1</text>
<text x="83.4" y="88.8">E2</text>
<text x="107" y="86.7">J4</text>
<text x="115.6" y="88.8">D2</text>
<text x="115.6" y="87.6">D1</text>
<text x="138" y="86.7">J4</text>
<text x="146.6" y="88.8">C2</text>
<text x="146.6" y="87.6">C1</text>
<text x="169" y="86.1">J4</text>
<text x="177.5" y="88.8">B2</text>
<text x="177.5" y="87.6">B1</text>
<text x="201.2" y="86.1">J4</text>
<text x="209.7" y="88.8">A2</text>
<text x="209.7" y="87.6">A1</text>
<text x="232.2" y="86.7">J4</text>
<text x="240.7" y="88.8">F2</text>
<text x="240.7" y="87.6">F1</text>
<text x="52.4" y="91.2">Z4</text>
<text x="52.4" y="96">Z8</text>
<text x="52.4" y="94.8">Z7</text>
<text x="52.4" y="93.6">Z6</text>
<text x="52.4" y="92.4">Z5</text>
<text x="52.4" y="90">Z3</text>
<text x="83.4" y="91.2">E4</text>
<text x="83.4" y="96">E8</text>
<text x="83.4" y="94.8">E7</text>
<text x="83.4" y="93.6">E6</text>
<text x="83.4" y="92.4">E5</text>
<text x="83.4" y="90">E3</text>
<text x="115.6" y="91.2">D4</text>
<text x="115.6" y="90">D3</text>
<text x="115.6" y="92.4">D5</text>
<text x="115.6" y="93.6">D6</text>
<text x="115.6" y="96">D8</text>
<text x="115.6" y="94.8">D7</text>
<text x="146.6" y="96">C8</text>
<text x="146.6" y="90">C3</text>
<text x="146.6" y="91.2">C4</text>
<text x="146.6" y="92.4">C5</text>
<text x="146.6" y="94.8">C7</text>
<text x="146.6" y="93.6">C6</text>
<text x="177.5" y="96">B8</text>
<text x="177.5" y="94.8">B7</text>
<text x="177.5" y="93.6">B6</text>
<text x="177.5" y="92.4">B5</text>
<text x="177.5" y="91.2">B4</text>
<text x="177.5" y="90">B3</text>
<text x="209.7" y="96">A8</text>
<text x="209.7" y="94.8">A7</text>
<text x="209.7" y="93.6">A6</text>
<text x="209.7" y="92.4">A5</text>
<text x="209.7" y="91.2">A4</text>
<text x="209.7" y="90">A3</text>
<text x="240.7" y="96">F8</text>
<text x="240.7" y="94.8">F7</text>
<text x="240.7" y="93.6">F6</text>
<text x="240.7" y="92.4">F5</text>
<text x="240.7" y="91.2">F4</text>
<text x="240.7" y="90">F3</text>
<text x="52.4" y="97.2">Z9</text>
<text x="52.4" y="99.5">Z11</text>
<text x="52.4" y="98.4">Z10</text>
<text x="83.4" y="97.2">E9</text>
<text x="83.4" y="99.5">E11</text>
<text x="83.4" y="98.4">E10</text>
<text x="115.6" y="97.2">D9</text>
<text x="115.6" y="99.5">D11</text>
<text x="115.6" y="98.4">D10</text>
<text x="146.6" y="97.2">C9</text>
<text x="146.6" y="99.5">C11</text>
<text x="146.6" y="98.4">C10</text>
<text x="177.5" y="97.2">B9</text>
<text x="177.5" y="99.5">B11</text>
<text x="177.5" y="98.4">B10</text>
<text x="209.7" y="97.2">A9</text>
<text x="209.7" y="99.5">A11</text>
<text x="209.7" y="98.4">A10</text>
<text x="240.7" y="97.2">F9</text>
<text x="240.7" y="99.5">F11</text>
<text x="240.7" y="98.4">F10</text>
<text x="52.4" y="107.9">Z18</text>
<text x="52.4" y="106.7">Z17</text>
<text x="52.4" y="105.5">Z16</text>
<text x="52.4" y="104.3">Z15</text>
<text x="83.4" y="105.5">E16</text>
<text x="83.4" y="106.7">E17</text>
<text x="83.4" y="107.9">E18</text>
<text x="83.4" y="104.3">E15</text>
<text x="115.6" y="107.9">D18</text>
<text x="115.6" y="106.7">D17</text>
<text x="115.6" y="104.3">D15</text>
<text x="115.6" y="105.5">D16</text>
<text x="146.6" y="106.7">C17</text>
<text x="146.6" y="107.9">C18</text>
<text x="146.6" y="105.5">C16</text>
<text x="146.6" y="104.3">C15</text>
<text x="177.5" y="107.9">B18</text>
<text x="177.5" y="106.7">B17</text>
<text x="177.5" y="105.5">B16</text>
<text x="177.5" y="104.3">B15</text>
<text x="209.7" y="107.9">A18</text>
<text x="209.7" y="106.7">A17</text>
<text x="209.7" y="105.5">A16</text>
<text x="209.7" y="104.3">A15</text>
<text x="240.7" y="107.9">F18</text>
<text x="240.7" y="106.7">F17</text>
<text x="240.7" y="105.5">F16</text>
<text x="240.7" y="104.3">F15</text>
<text x="52.4" y="113.8">Z23</text>
<text x="52.4" y="112.7">Z22</text>
<text x="52.4" y="111.5">Z21</text>
<text x="52.4" y="110.3">Z20</text>
<text x="52.4" y="109.1">Z19</text>
<text x="83.4" y="109.1">E19</text>
<text x="83.4" y="110.3">E20</text>
<text x="83.4" y="113.8">E23</text>
<text x="83.4" y="112.7">E22</text>
<text x="83.4" y="111.5">E21</text>
<text x="115.6" y="110.3">D20</text>
<text x="115.6" y="109.1">D19</text>
<text x="115.6" y="113.8">D23</text>
<text x="115.6" y="112.7">D22</text>
<text x="115.6" y="111.5">D21</text>
<text x="146.6" y="113.8">C23</text>
<text x="146.6" y="109.1">C19</text>
<text x="146.6" y="112.7">C22</text>
<text x="146.6" y="111.5">C21</text>
<text x="146.6" y="110.3">C20</text>
<text x="177.5" y="113.8">B23</text>
<text x="177.5" y="112.7">B22</text>
<text x="177.5" y="111.5">B21</text>
<text x="177.5" y="110.3">B20</text>
<text x="177.5" y="109.1">B19</text>
<text x="209.7" y="113.8">A23</text>
<text x="209.7" y="112.7">A22</text>
<text x="209.7" y="111.5">A21</text>
<text x="209.7" y="110.3">A20</text>
<text x="209.7" y="109.1">A19</text>
<text x="240.7" y="113.8">F23</text>
<text x="240.7" y="112.7">F22</text>
<text x="240.7" y="111.5">F21</text>
<text x="240.7" y="110.3">F20</text>
<text x="240.7" y="109.1">F19</text>
<text x="52.4" y="116.2">Z25</text>
<text x="52.4" y="115">Z24</text>
<text x="83.4" y="116.2">E25</text>
<text x="83.4" y="115">E24</text>
<text x="115.6" y="116.2">D25</text>
<text x="115.6" y="115">D24</text>
<text x="146.6" y="115">C24</text>
<text x="146.6" y="116.2">C25</text>
<text x="177.5" y="115">B24</text>
<text x="177.5" y="116.2">B25</text>
<text x="209.7" y="116.2">A25</text>
<text x="209.7" y="115">A24</text>
<text x="240.7" y="116.2">F25</text>
<text x="240.7" y="115">F24</text>
<text x="171.5" y="194.4">THIS DOCUMENT CONTAINS INFORMATION PROPRIETARY TO INSIGMA</text>
<text x="171.5" y="196.3">OR DISCLOSURE WITHOUT THE WRITTEN PERMISSION OF AN</text>
<text x="171.5" y="198.2">OFFICER OF INSIGMA IS EXPRESSLY FORBIDDEN.</text>
<text x="171.5" y="200">COPYRIGHT (C) INSIGAM 2012</text>
</g>
<g font-size=".7">
<text x="49.7" y="34.3">Z1</text>
<text x="49.8" y="35.4">Z2</text>
<text x="80.6" y="34.3">E1</text>
<text x="80.7" y="35.4">E2</text>
<text x="112.7" y="34.3">D1</text>
<text x="112.8" y="35.4">D2</text>
<text x="143.7" y="34.3">C1</text>
<text x="143.8" y="35.4">C2</text>
<text x="174.8" y="34.3">B1</text>
<text x="174.9" y="35.4">B2</text>
<text x="207" y="34.3">A1</text>
<text x="207.1" y="35.4">A2</text>
<text x="238" y="34.3">F1</text>
<text x="238.1" y="35.4">F2</text>
<text x="49.8" y="37.8">Z4</text>
<text x="49.8" y="36.6">Z3</text>
<text x="49.8" y="39">Z5</text>
<text x="49.8" y="40.2">Z6</text>
<text x="49.8" y="41.4">Z7</text>
<text x="80.7" y="37.8">E4</text>
<text x="80.7" y="36.6">E3</text>
<text x="80.7" y="39">E5</text>
<text x="80.7" y="40.2">E6</text>
<text x="80.7" y="41.4">E7</text>
<text x="112.8" y="40.2">D6</text>
<text x="112.8" y="37.8">D4</text>
<text x="112.8" y="36.6">D3</text>
<text x="112.8" y="39">D5</text>
<text x="112.8" y="41.4">D7</text>
<text x="143.8" y="37.8">C4</text>
<text x="143.8" y="36.6">C3</text>
<text x="143.8" y="39">C5</text>
<text x="143.8" y="40.2">C6</text>
<text x="143.8" y="41.4">C7</text>
<text x="174.9" y="37.8">B4</text>
<text x="174.9" y="36.6">B3</text>
<text x="174.9" y="39">B5</text>
<text x="174.9" y="40.2">B6</text>
<text x="174.9" y="41.4">B7</text>
<text x="207.1" y="37.8">A4</text>
<text x="207.1" y="36.6">A3</text>
<text x="207.1" y="39">A5</text>
<text x="207.1" y="40.2">A6</text>
<text x="207.1" y="41.4">A7</text>
<text x="238.1" y="37.8">F4</text>
<text x="238.1" y="36.6">F3</text>
<text x="238.1" y="39">F5</text>
<text x="238.1" y="41.4">F7</text>
<text x="238.1" y="40.2">F6</text>
<text x="49.3" y="46.2">Z11</text>
<text x="49.4" y="45">Z10</text>
<text x="49.4" y="47.4">Z12</text>
<text x="49.8" y="43.8">Z9</text>
<text x="49.8" y="42.6">Z8</text>
<text x="80.2" y="46.2">E11</text>
<text x="80.3" y="47.4">E12</text>
<text x="80.3" y="45">E10</text>
<text x="80.7" y="43.8">E9</text>
<text x="80.7" y="42.6">E8</text>
<text x="112.4" y="46.2">D11</text>
<text x="112.4" y="47.4">D12</text>
<text x="112.4" y="45">D10</text>
<text x="112.8" y="43.8">D9</text>
<text x="112.8" y="42.6">D8</text>
<text x="143.3" y="46.2">C11</text>
<text x="143.4" y="45">C10</text>
<text x="143.4" y="47.4">C12</text>
<text x="143.8" y="43.8">C9</text>
<text x="143.8" y="42.6">C8</text>
<text x="174.4" y="46.2">B11</text>
<text x="174.5" y="47.4">B12</text>
<text x="174.5" y="45">B10</text>
<text x="174.9" y="42.6">B8</text>
<text x="174.9" y="43.8">B9</text>
<text x="206.6" y="46.2">A11</text>
<text x="206.7" y="47.4">A12</text>
<text x="206.7" y="45">A10</text>
<text x="207.1" y="43.8">A9</text>
<text x="207.1" y="42.6">A8</text>
<text x="237.6" y="46.2">F11</text>
<text x="237.7" y="45">F10</text>
<text x="237.7" y="47.4">F12</text>
<text x="238.1" y="43.8">F9</text>
<text x="238.1" y="42.6">F8</text>
<text x="49.4" y="48.6">Z13</text>
<text x="49.4" y="50.9">Z15</text>
<text x="49.4" y="53.3">Z17</text>
<text x="49.4" y="52.1">Z16</text>
<text x="49.4" y="49.8">Z14</text>
<text x="80.3" y="49.8">E14</text>
<text x="80.3" y="48.6">E13</text>
<text x="80.3" y="50.9">E15</text>
<text x="80.3" y="52.1">E16</text>
<text x="80.3" y="53.3">E17</text>
<text x="112.4" y="50.9">D15</text>
<text x="112.4" y="52.1">D16</text>
<text x="112.4" y="53.3">D17</text>
<text x="112.4" y="48.6">D13</text>
<text x="112.4" y="49.8">D14</text>
<text x="143.4" y="49.8">C14</text>
<text x="143.4" y="48.6">C13</text>
<text x="143.4" y="50.9">C15</text>
<text x="143.4" y="52.1">C16</text>
<text x="143.4" y="53.3">C17</text>
<text x="174.5" y="49.8">B14</text>
<text x="174.5" y="48.6">B13</text>
<text x="174.5" y="52.1">B16</text>
<text x="174.5" y="53.3">B17</text>
<text x="174.5" y="50.9">B15</text>
<text x="206.7" y="49.8">A14</text>
<text x="206.7" y="50.9">A15</text>
<text x="206.7" y="52.1">A16</text>
<text x="206.7" y="53.3">A17</text>
<text x="206.7" y="48.6">A13</text>
<text x="237.7" y="49.8">F14</text>
<text x="237.7" y="50.9">F15</text>
<text x="237.7" y="52.1">F16</text>
<text x="237.7" y="53.3">F17</text>
<text x="237.7" y="48.6">F13</text>
<text x="49.3" y="58.1">Z21</text>
<text x="49.4" y="54.5">Z18</text>
<text x="49.4" y="55.7">Z19</text>
<text x="49.4" y="56.9">Z20</text>
<text x="49.4" y="59.3">Z22</text>
<text x="80.2" y="58.1">E21</text>
<text x="80.3" y="59.3">E22</text>
<text x="80.3" y="54.5">E18</text>
<text x="80.3" y="55.7">E19</text>
<text x="80.3" y="56.9">E20</text>
<text x="112.4" y="58.1">D21</text>
<text x="112.4" y="54.5">D18</text>
<text x="112.4" y="55.7">D19</text>
<text x="112.4" y="56.9">D20</text>
<text x="112.4" y="59.3">D22</text>
<text x="143.3" y="58.1">C21</text>
<text x="143.4" y="54.5">C18</text>
<text x="143.4" y="55.7">C19</text>
<text x="143.4" y="56.9">C20</text>
<text x="143.4" y="59.3">C22</text>
<text x="174.4" y="58.1">B21</text>
<text x="174.5" y="55.7">B19</text>
<text x="174.5" y="56.9">B20</text>
<text x="174.5" y="54.5">B18</text>
<text x="174.5" y="59.3">B22</text>
<text x="206.6" y="58.1">A21</text>
<text x="206.7" y="54.5">A18</text>
<text x="206.7" y="55.7">A19</text>
<text x="206.7" y="56.9">A20</text>
<text x="206.7" y="59.3">A22</text>
<text x="237.6" y="58.1">F21</text>
<text x="237.7" y="54.5">F18</text>
<text x="237.7" y="56.9">F20</text>
<text x="237.7" y="55.7">F19</text>
<text x="237.7" y="59.3">F22</text>
</g>
</svg>
